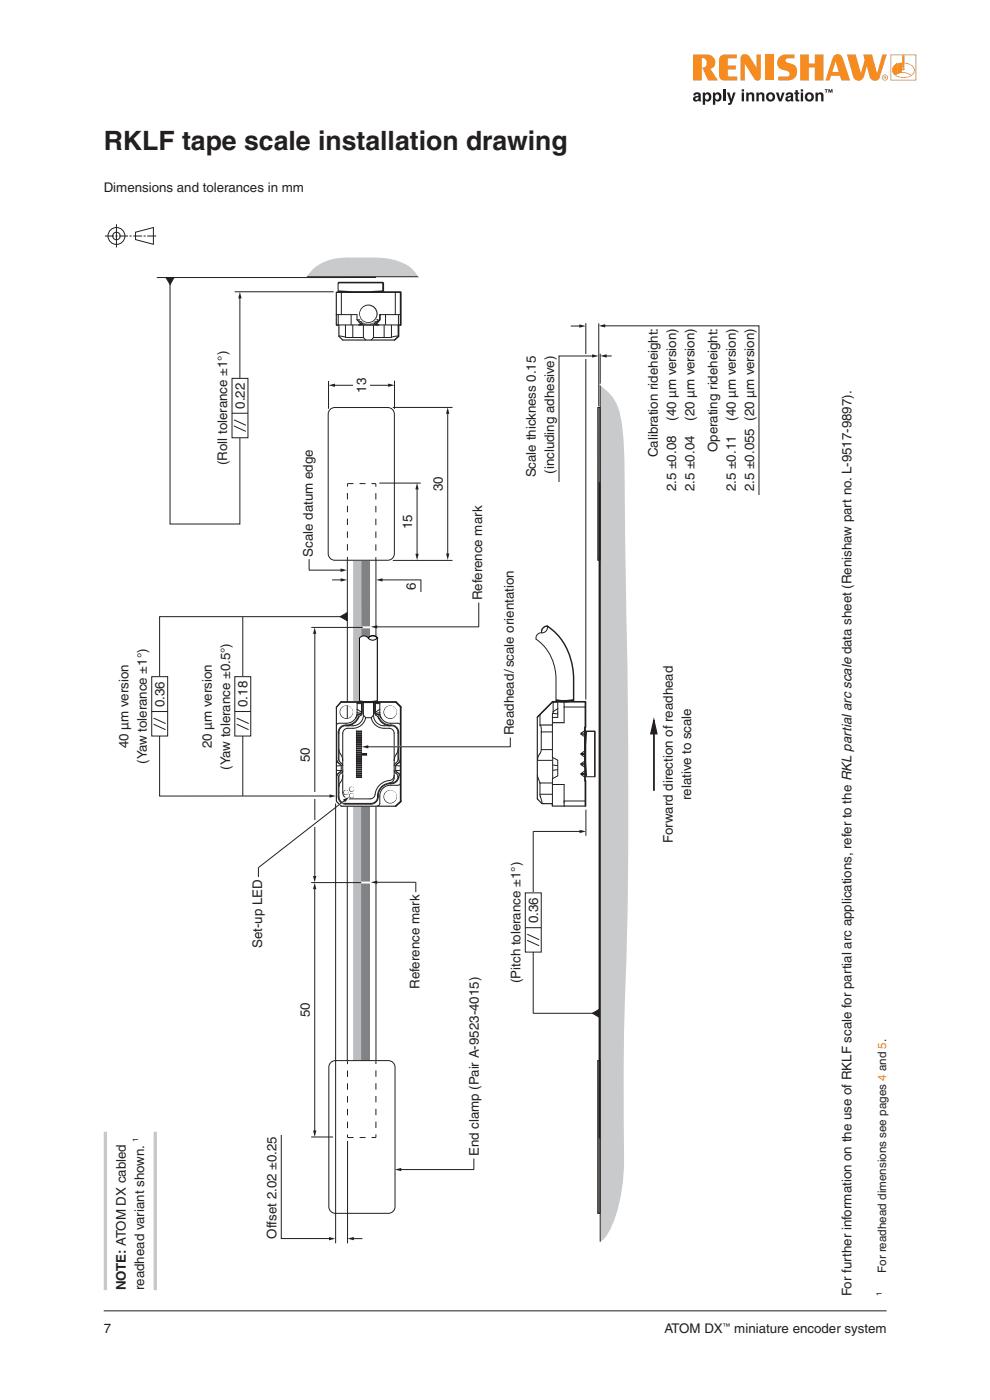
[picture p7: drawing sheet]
<svg xmlns="http://www.w3.org/2000/svg" width="210mm" height="297mm" viewBox="0 0 210 297" stroke-linecap="round" stroke-linejoin="round" font-family="sans-serif">
<g fill="none" stroke="#231f20" stroke-width=".21">
<path d="M24.7 47.6v4.9M32.5 51.8l-3.7-1v-1.5l3.7-1v3.5M22 278.1h166.1"/>
<circle cx="24.7" cy="50.1" r="1.79"/>
<circle cx="24.7" cy="50.1" r=".8"/>
</g>
<path d="M22.3 50.1h11" fill="none" stroke="#231f20" stroke-width=".21" stroke-dasharray="1.9 .3 .4 .3" stroke-linecap="butt"/>
<g fill="#bcbdc0">
<path d="M74.9 102.7l1.1 .1 .8-.2v32.3l-.6 .5v13.4h-.2h-1.1z"/>
<path d="M74.9 171.1h1.9v53.9h-1.9z"/>
</g>
<g fill="#808285">
<path d="M76.6 102.6l1-.3 .9 .1v32.6l-.5 .2a1.28 1.28 0 0 0-1.3-.2z"/>
<path d="M76.6 171.1h1.9v53.9h-1.9z"/>
</g>
<path d="M51.5 130.8v38.1" fill="none" stroke="#231f20" stroke-width=".21"/>
<path d="M127.4 81.8a10 10 0 0 1 4.4 7.2l.4 3.4 .2 4.7 .4 31.3a1573.4 1573.4 0 0 1-.5 94.1v18.2a49.4 49.4 0 0 1-1.2 15.6l-.9 2.7a7.7 7.7 0 0 1-2.8 4.4z" fill-rule="evenodd" fill="#c9cacc"/>
<path d="M127.3 81.6v181.8" fill="none" stroke="#231f20" stroke-width=".21"/>
<path d="M66.4 57.1a10.5 10.5 0 0 1 7.5-2.5h1.9a27.7 27.7 0 0 1 8.7 .8 6.9 6.9 0 0 1 4.2 3.3h-23.6z" fill-rule="evenodd" fill="#c9cacc"/>
<path d="M36.1 59.2v52h14.8v-48.4M64.9 58.7h24" fill="none" stroke="#231f20" stroke-width=".21"/>
<path d="M65.1 58.5l-.3 .4M88.7 58.4l.3 .4" fill="none" stroke="#fff" stroke-width=".21"/>
<path d="M35.2 58.9h1.7l-.8 1.4z" fill-rule="evenodd" fill="#231f20"/>
<path d="M35.2 58.9h1.7l-.8 1.4zM49.8 61.9h21" fill="none" stroke="#231f20" stroke-width=".21"/>
<g fill="#231f20">
<path d="M50.9 61.9l.3 1.4h-.7z" fill-rule="evenodd"/>
<path d="M72.2 130.8l1.4-.8v1.7z" fill-rule="evenodd"/>
</g>
<path d="M72.2 130.8l1.4-.8v1.7z" fill="none" stroke="#231f20" stroke-width=".21"/>
<path d="M49.8 143.6h3.4v12.5h-3.4z" fill-rule="evenodd" fill="#fff"/>
<path d="M49.8 143.6h3.4v12.5h-3.4z" fill="none" stroke="#231f20" stroke-width=".21"/>
<g fill="#fff" stroke="#231f20" stroke-width=".21">
<path d="M50.2 153.6l2.5 1.2z"/>
<path d="M50.2 152.3l2.6 1.2z"/>
<path d="M49.8 150.9h3.4z"/>
</g>
<path d="M113.1 176.4h10.7M113.1 215h13.8" fill="none" stroke="#231f20" stroke-width=".21"/>
<path d="M125.7 215l1.4-.9v1.7z" fill-rule="evenodd" fill="#231f20"/>
<path d="M125.7 215l1.4-.9v1.7z" fill="none" stroke="#231f20" stroke-width=".21"/>
<path d="M122.9 176l1.4 .4-1.4 .3z" fill-rule="evenodd" fill="#231f20"/>
<path d="M124.3 171.8v5.5z" fill="#fff" stroke="#231f20" stroke-width=".21"/>
<path d="M65.6 118.6l-.1 2.4h7.3" fill="none" stroke="#231f20" stroke-width=".21"/>
<path d="M72.2 120.6l1.4 .3-1.4 .4z" fill-rule="evenodd" fill="#231f20"/>
<path d="M59.7 222v40.8h10.9" fill="none" stroke="#231f20" stroke-width=".21"/>
<path d="M69.8 262.4l1.3 .4-1.3 .3z" fill-rule="evenodd" fill="#231f20"/>
<path d="M73.7 242v21.8" fill="none" stroke="#231f20" stroke-width=".21"/>
<path d="M73.7 262.8l1.4-.4v.7z" fill-rule="evenodd" fill="#231f20"/>
<path d="M74.9 262.8h2z" fill="#231f20" stroke="#231f20" stroke-width=".21"/>
<path d="M33.3 58.9h40.1M69.7 80.8v5.9M83.7 80.8v5.9" fill="none" stroke="#231f20" stroke-width=".21"/>
<path d="M82.3 81.4l1.4 .3-1.4 .4z" fill-rule="evenodd" fill="#231f20"/>
<path d="M70.5 81.7h12.5" fill="none" stroke="#231f20" stroke-width=".21"/>
<path d="M69.7 81.7l1.4-.3v.7z" fill-rule="evenodd" fill="#231f20"/>
<path d="M124.3 68.6v79.8M78.9 171h.1" fill="none" stroke="#231f20" stroke-width=".21"/>
<path d="M76.7 133.1h1.9M76.6 187.2h2.3" fill="none" stroke="#fff" stroke-width=".42"/>
<path d="M125.6 75.2l1.4 .3-1.4 .4z" fill-rule="evenodd" fill="#231f20"/>
<path d="M127 68.6v17.6M128.3 75.5h1.5" fill="none" stroke="#231f20" stroke-width=".21"/>
<path d="M127.3 75.5l1.4-.3v.7z" fill-rule="evenodd" fill="#231f20"/>
<path d="M127.6 69.1h33.4v90.5" fill="none" stroke="#231f20" stroke-width=".21"/>
<g fill="#231f20">
<path d="M127 69.1l1.4-.3v.7z" fill-rule="evenodd"/>
<path d="M122.9 68.8l1.3 .4-1.3 .3z" fill-rule="evenodd"/>
</g>
<g fill="#231f20" stroke="#231f20" stroke-width=".21">
<path d="M121.1 69.2h2z"/>
<path d="M127.3 75v6.4z"/>
</g>
<path d="M124.1 75h.4v1h-.4z" fill-rule="evenodd" fill="#fff"/>
<path d="M125.9 75.5h-7.3v39.2M66.8 188.5v51.6" fill="none" stroke="#231f20" stroke-width=".21"/>
<g fill="#231f20">
<path d="M66.4 239.8h.7l-.3 1.4z" fill-rule="evenodd"/>
<path d="M66.8 187.3l.3 1.3h-.7z" fill-rule="evenodd"/>
</g>
<path d="M66 133.1h11M66 241.2h4.6" fill="none" stroke="#231f20" stroke-width=".21"/>
<g fill="#231f20">
<path d="M66.4 185.8h.7l-.4 1.4z" fill-rule="evenodd"/>
<path d="M66.7 133.1l.4 1.4h-.7z" fill-rule="evenodd"/>
</g>
<path d="M66.8 134v52.1z" fill="#231f20" stroke="#231f20" stroke-width=".21"/>
<path d="M66.6 168.2h.4v1.3h-.4z" fill="#fff"/>
<path d="M73.6 130.8h-39.7v38.1h36.3" fill="none" stroke="#231f20" stroke-width=".21"/>
<path d="M70.9 186.5h.5v1.4h-.5z" fill="#fff"/>
<path d="M66 187.2h10.6" fill="none" stroke="#231f20" stroke-width=".21"/>
<path d="M32.2 143.6h3.4v12.5h-3.4z" fill-rule="evenodd" fill="#fff"/>
<path d="M32.2 143.6h3.4v12.5h-3.4z" fill="none" stroke="#231f20" stroke-width=".21"/>
<g fill="#fff" stroke="#231f20" stroke-width=".21">
<path d="M32.6 153.6l2.5 1.2z"/>
<path d="M32.6 152.3l2.5 1.2z"/>
<path d="M32.1 150.9h3.5z"/>
</g>
<path d="M66.5 174h.5v1.4h-.5z" fill="#fff"/>
<path d="M73.7 118.8v30.1M73.7 102.6v.6M73.7 118.2v.6M79.7 102.6v.7M79.7 118.2v.6M79.7 118.8v16.2M73.7 171.1v53.9M79.8 171.1v53.9M70 225.6l.7-.5 .5-.1h11.2a1.4 1.4 0 0 1 1.4 1.4v29.6a1.4 1.4 0 0 1-1.4 1.4h-11.2a1.4 1.4 0 0 1-1.4-1.4v-29.6z" fill="none" stroke="#231f20" stroke-width=".21"/>
<path d="M73.7 116.8v-12.9M79.7 116.8v-12.9" fill="none" stroke="#231f20" stroke-width=".21" stroke-dasharray="1.4 1.4" stroke-linecap="butt"/>
<path d="M74.8 102.1h4.1v16.7h-4.1z" fill="#fff"/>
<path d="M69.9 87l.7-.5h.4h11.3a1.4 1.4 0 0 1 1.4 1.4v29.5a1.4 1.4 0 0 1-1.4 1.5h-11.3a1.4 1.4 0 0 1-1.4-1.5v-29.5zM83.3 86.4h12.7M95 87.3v30.4M83.3 118.9h12.7M73.7 225.1v.6M79.7 225.1v.6M73.7 240.7v.6M79.7 240.7v.6" fill="none" stroke="#231f20" stroke-width=".21"/>
<path d="M73.7 102.6h6M73.7 241.3h6" fill="none" stroke="#231f20" stroke-width=".21" stroke-dasharray="1.3" stroke-linecap="butt"/>
<path d="M73.7 227.1v12.9M79.7 227.1v12.9" fill="none" stroke="#231f20" stroke-width=".21" stroke-dasharray="1.4 1.4" stroke-linecap="butt"/>
<g fill="#231f20">
<path d="M94.6 117.4h.7l-.3 1.4z" fill-rule="evenodd"/>
<path d="M95 86.4l.3 1.4h-.7z" fill-rule="evenodd"/>
</g>
<path d="M73.6 58.9h6.1M126.8 86.5h.5v32.4h-.5zM127 86.5v32.3M80.5 102.5h8.7M88.5 103.3v14.5M127.1 102.4h.1v139h-.1zM127.2 102.4v139M126.8 225h.5v32.4h-.5zM127 225.1v32.3" fill="none" stroke="#231f20" stroke-width=".21"/>
<path d="M127.3 81.6l.5 .3z" fill="#fff" stroke="#fff" stroke-width=".21"/>
<g fill="#231f20">
<path d="M88.1 117.5h.7l-.3 1.3z" fill-rule="evenodd"/>
<path d="M88.5 102.5l.3 1.3h-.7z" fill-rule="evenodd"/>
<path d="M72.3 122.7l1.3 .3-1.3 .4z" fill-rule="evenodd"/>
</g>
<path d="M70.5 123h1.9z" fill="#231f20" stroke="#231f20" stroke-width=".21"/>
<path d="M78.7 187.2l1.3-.4v.7z" fill-rule="evenodd" fill="#231f20"/>
<path d="M79.8 187.2h8.4z" fill="#231f20" stroke="#231f20" stroke-width=".21"/>
<g fill="none" stroke="#231f20" stroke-width=".21">
<path d="M71.9 59.9l-.1 .2 .1-.1M81.1 60l.2 .1M71.3 62h1.1M71.3 66.7h4.4v1.1M71.4 62h9.9M71.4 68.9h13.6M71.7 60.1v1.9M71.7 66.8v2.1M71.9 71.3l1.4 .2M73.3 71.5l1.5 .1M73.3 69v2.5M74.5 66.8v2.1"/>
<path d="M74.8 71.6h2.3M74.8 69v2.6M75.7 67.8l.9 1M75.7 67.8l.9 1.1M76.1 67.8l.7 .9-.1 .1M76.1 67.8h.6M76.4 68.1h.7M76.6 68.8l-.5 .1M76.7 68.8h.1M76.7 68.5h2.8M77.1 69v2.6M77.1 71.6l.5 .5"/>
<path d="M78.7 68.9h1.5M79.2 68.1h.6M79.2 71.6l-.5 .5M79.2 71.6h2.3M79.2 69v2.6M79.6 67.8h.6l-.8 .9 .2 .1M79.6 68.8l.8 .1M80.5 67.8l-.8 1.1M80.5 67.8l-.8 1M80.7 66.8l-.1 .1M81.2 60.1v1.9M81.5 69v2.6"/>
<path d="M81.8 66.8v2.1M83 69v2.5M83 71.5l-1.5 .1M83.9 66.7h1M83.9 62h-11.5v4.7M83.9 62h1M83.9 62v4.7h-3.4v1.1M84.4 71.3l-1.4 .2M84.5 69h.5M84.5 66.8v2.1M88.2 187.1v2.2"/>
</g>
<path d="M81.5 60v1.9" fill="none" stroke="#fff" stroke-width=".21"/>
<path d="M71.3 62v6.9M71.9 69v2.3l.8 .8h11M84.5 71.3l-.8 .8M84.6 71.4l-.9 .7" fill="none" stroke="#231f20" stroke-width=".24"/>
<path d="M71.9 59.9h9.2l.2 .1v2h3.7v6.9" fill="none" stroke="#231f20" stroke-width=".34"/>
<path d="M80.6 66.8v1l-.9 1M85 62.1v6.8" fill="none" stroke="#231f20" stroke-width=".28"/>
<path d="M81.3 61.8l-4.8 .2-4.8-.2" fill="none" stroke="#231f20" stroke-width=".35"/>
<path d="M84.5 69v2.4" fill="none" stroke="#231f20" stroke-width=".37"/>
<g fill="#fff">
<path d="M76.2 67.8h.6l.2 .3h-.6z"/>
<path d="M79.5 67.9l.6-.1-.2 .3h-.6z"/>
<circle cx="78.1" cy="66.6" r="2.1"/>
</g>
<g fill="#231f20">
<path d="M76.2 66.6a1.95 1.95 0 0 0 3.9 0 1.95 1.95 0 0 0-3.9 0zM76.4 66.6a1.75 1.75 0 0 1 3.5 0 1.75 1.75 0 0 1-3.5 0z"/>
<circle cx="78.1" cy="66.6" r="1.85"/>
</g>
<circle cx="78.1" cy="66.6" r="1.76" fill="#fff"/>
<path d="M71.3 69h.5M72.4 148.9l-1 1.1M85 169.9l-1.1 1.1" fill="none" stroke="#231f20" stroke-width=".24"/>
<path d="M84 148.9l1.1 1.1" fill="none" stroke="#231f20" stroke-width=".21"/>
<path d="M72.4 148.9h11.5" fill="none" stroke="#231f20" stroke-width=".33"/>
<path d="M81.3 169a1.45 1.45 0 0 0 2.9 0 1.45 1.45 0 0 0-2.9 0zM81.5 169a1.27 1.27 0 0 1 2.5 0 1.27 1.27 0 0 1-2.5 0z" fill="#231f20"/>
<circle cx="82.8" cy="169" r="1.3" fill="#fff"/>
<path d="M72 151.1a1.45 1.45 0 0 0 2.9 0 1.45 1.45 0 0 0-2.9 0zM72.2 151.1a1.27 1.27 0 0 1 2.5 0 1.27 1.27 0 0 1-2.5 0z" fill="#231f20"/>
<circle cx="73.5" cy="151" r="1.3" fill="#fff"/>
<path d="M81.3 151.1a1.45 1.45 0 0 0 2.9 0 1.45 1.45 0 0 0-2.9 0zM81.5 151.1a1.27 1.27 0 0 1 2.5 0 1.27 1.27 0 0 1-2.5 0z" fill="#231f20"/>
<circle cx="82.8" cy="151" r="1.3" fill="#fff"/>
<path d="M73.7 149.7v2.7" fill="none" stroke="#231f20" stroke-width=".21"/>
<path d="M78.1 135.4l.1 .1a1.19 1.19 0 0 0 1.8-.2l-.1-.1a1.18 1.18 0 0 0-1.8 .2l-.1-.2a1.19 1.19 0 0 0-1.8 .2l.1 13.5M78.2 135.3a1.16 1.16 0 0 1 1.9 .1" fill="none" stroke="#040503" stroke-width=".21"/>
<path d="M80 135.4v13.6" fill="none" stroke="#040503" stroke-width=".23"/>
<path d="M80 135.2l.1 .2h-.2z" fill="#231f20"/>
<g fill="#fff" stroke="#231f20" stroke-width=".22">
<path d="M76.2 148.6l3.8 .1-2 .2z"/>
<path d="M76.2 148.9h3.8z"/>
</g>
<path d="M83.9 148.9l1.1 1.1" fill="none" stroke="#231f20" stroke-width=".34"/>
<g fill="none" stroke="#231f20" stroke-width=".21">
<path d="M71.9 159.1l.7 1.5 .1 .7M72.3 148.9l-1 1.1M72.4 148.9h4.5M75.5 152.3a2.25 2.25 0 0 1-2 1.1h-1.6l-.3 .1-.2 .5M75.7 151.6l-.2 .7M75.8 151.2l.8 .1M75.8 151.2l-.1 .4M75.8 149.3v1.9M75.8 149.3h.9M75.8 150.5l.9 .6M76.1 152.1a3.4 3.4 0 0 1-3.3 1.8 1.55 1.55 0 0 0-1.1 1.5v5.3a2.32 2.32 0 0 0 1 1.5v.2M76.1 152.1a2.78 2.78 0 0 1-2.6 1.9"/>
<path d="M76.5 151.5l-.8 .1M76.5 151.5l-.6 .3-.4 .5M76.6 151.3l-.1 .2M76.7 149.3v1.8M76.7 151.1l-.1 .2M76.7 155.1v.1M76.7 155.5v.1M76.7 155.9v.1M76.7 156.3v.1M76.7 156.7v.1M76.7 157.1v.1M76.7 157.5v.1"/>
<path d="M76.7 157.9v.2M76.7 158.3v.2M76.7 158.7v.2M76.7 159.1v.2M76.7 159.5v.2M76.8 159.9h1v.3h-1M76.8 149l-.1 .3M76.8 149v2.4l-.7 .7M77.1 151.7l.5 .6M77.1 151.7a2.25 2.25 0 0 1-2.3 2.3h-1.5a1.39 1.39 0 0 0-1.4 1.4v5.9M77.1 149v2.7M77.2 149h.1"/>
<path d="M77.3 149h.1M77.5 149h.1M77.6 149h.1M77.6 152.3a3.1 3.1 0 0 1-3.8 2.2 1.07 1.07 0 0 0-1.1 1.1v12.5a1.34 1.34 0 0 0 1.3 1.4h4.5a1.07 1.07 0 0 0 1.1-1 3.5 3.5 0 0 1 3.4-3l.5-.6 .1-.4M77.6 152.3h1.1M77.7 149h.1M77.8 149h.1M77.9 149h.1M78.1 149h.1M78.2 149h.1M78.4 149h.1M78.5 149h.1"/>
<path d="M78.6 149h.1M78.7 152.3a3.1 3.1 0 0 0 3.8 2.2 1.07 1.07 0 0 1 1.1 1.1v5.7M78.7 149h.1M78.9 149h.1M79 149h.1M79.1 149h.1M79.2 149h.1M79.2 151.7a2.25 2.25 0 0 0 2.3 2.3h1.5a1.39 1.39 0 0 1 1.4 1.4v5.9M79.2 151.7l-.5 .6M79.2 149v2.7M79.3 149h-2.3M79.5 148.9h4.4"/>
<path d="M79.6 149.3l-.1-.2v2.3l.7 .7M79.6 151.1l.1 .2M79.6 149.3v1.8M79.6 149.3h1M79.7 151.3l.1 .2M79.8 151.5l.7 .3 .4 .5M79.8 151.5l.8 .1M80.2 152.1a2.78 2.78 0 0 0 2.6 1.9M80.2 152.1a3.4 3.4 0 0 0 3.3 1.8 1.55 1.55 0 0 1 1.1 1.5v5.3a2.34 2.34 0 0 1-1 1.5v.2M80.6 151.2v.4M80.6 149.3l-.2-.3h-4.4l-.2 .3M80.6 151.2l-.9 .1"/>
<path d="M80.6 150.5l-1 .6M80.6 149.3v1.9M80.6 151.6l.3 .7M80.9 152.3a2.25 2.25 0 0 0 1.9 1.1h1.6l.5 .3v7M84.4 159.1l-.7 1.5-.1 .7M71.4 163.4l1 .1M71.4 160.7v.1a1.76 1.76 0 0 0 .8 1.4M71.4 161.6l.8 .6M71.9 164.6v4.4a1.39 1.39 0 0 0 1.4 1.4h5.4a1.79 1.79 0 0 0 1.4-2.1 2.78 2.78 0 0 1 2.5-2.2M72.2 163.7l-.8 .6M72.2 162.2l.2 .2M72.2 163.7l-.1 .1a1.76 1.76 0 0 0-.7 1.4"/>
<path d="M72.4 163.5l-.2 .2M72.4 162.4v1.1M72.4 162.4l-1 .1M72.7 164.6l-.1 .7-.7 1.5M72.7 163.5l-.3 .5a1.46 1.46 0 0 0-.7 1.2v3.8a1.55 1.55 0 0 0 1.6 1.6h5.4a1.57 1.57 0 0 0 1.5-1.8 2.76 2.76 0 0 1 3.3-2.6 1.21 1.21 0 0 0 1-1.1 1.21 1.21 0 0 0-.8-1.2l-.1-.4M76.7 160.4v.1M76.7 160.8v.1M76.7 161.2v.1M76.7 161.6v.1M76.7 162v.1M76.7 162.4v.1M76.7 162.8v.1"/>
<path d="M76.7 163.2v.1M76.7 163.6v.1M76.7 164v.1M76.7 164.4v.1M76.7 164.8v.1M78.9 171.1h.1M83.6 161.3v3.7a1.1 1.1 0 0 1-1 1.1M83.9 162.4l1 .1M83.9 162.4v1.1M83.9 163.5l.2 .2M84.1 162.2l-.2 .2M84.1 163.7l.8 .6"/>
<path d="M84.1 163.7l.6 .6 .2 .9M84.4 164.6a1.49 1.49 0 0 1-1.8 1.5M84.9 160.7l-.2 .8-.6 .7M84.9 160.7v5.4l-.2 .4a5.1 5.1 0 0 0-3.5 .7 3.5 3.5 0 0 0-.6 3.2l-.1 .3-.5 .3M84.9 161.6l-.8 .6M84.9 163.4l-1 .1M85 170l-1.1 1.1"/>
</g>
<path d="M85 150v20" fill="none" stroke="#231f20" stroke-width=".37"/>
<path d="M71.4 150.1v19.9l1 1h11.5" fill="none" stroke="#231f20" stroke-width=".24"/>
<g fill="#231f20" stroke="#231f20" stroke-width=".21">
<path d="M75.6 164.8v.1z"/>
<path d="M75.6 164.4v.1z"/>
<path d="M75.6 164v.1z"/>
<path d="M75.6 163.6v.1z"/>
<path d="M75.6 163.2v.1z"/>
<path d="M75.6 162.8v.1z"/>
<path d="M75.6 162.4v.1z"/>
<path d="M75.6 162v.1z"/>
<path d="M75.6 161.6v.1z"/>
<path d="M75.6 161.2v.1z"/>
<path d="M75.6 160.8v.1z"/>
<path d="M75.6 160.4v.1z"/>
<path d="M75.6 159.9v.2z"/>
<path d="M75.6 159.5v.2z"/>
<path d="M75.6 159.1v.2z"/>
<path d="M75.6 158.7v.2z"/>
<path d="M75.6 158.3v.2z"/>
<path d="M75.6 157.9v.2z"/>
<path d="M75.6 157.5v.1z"/>
<path d="M75.6 157.1v.1z"/>
<path d="M75.6 156.7v.1z"/>
<path d="M75.6 156.3v.1z"/>
<path d="M75.6 155.9v.1z"/>
<path d="M75.6 155.5v.1z"/>
<path d="M75.6 155.1v.1z"/>
<path d="M75.6 164.8h1.1z"/>
<path d="M75.6 164.9h1.1z"/>
<path d="M75.6 164.4h1.1z"/>
<path d="M75.6 164.5h1.1z"/>
<path d="M75.6 164h1.1z"/>
<path d="M75.6 164.1h1.1z"/>
<path d="M75.6 163.6h1.1z"/>
<path d="M75.6 163.7h1.1z"/>
<path d="M75.6 163.2h1.1z"/>
<path d="M75.6 163.3h1.1z"/>
<path d="M75.6 162.8h1.1z"/>
<path d="M75.6 162.9h1.1z"/>
<path d="M75.6 162.4h1.1z"/>
<path d="M75.6 162.5h1.1z"/>
<path d="M75.6 162h1.1z"/>
<path d="M75.6 162.1h1.1z"/>
<path d="M75.6 161.6h1.1z"/>
<path d="M75.6 161.7h1.1z"/>
<path d="M75.6 161.2h1.1z"/>
<path d="M75.6 161.3h1.1z"/>
<path d="M75.6 160.8h1.1z"/>
<path d="M75.6 160.9h1.1z"/>
<path d="M75.6 160.4h1.1z"/>
<path d="M75.6 160.5h1.1z"/>
<path d="M75.6 160.1h1.1z"/>
<path d="M75.6 159.9h1.1z"/>
<path d="M75.6 159.5h1.1z"/>
<path d="M75.6 159.7h1.1z"/>
<path d="M75.6 159.1h1.1z"/>
<path d="M75.6 159.3h1.1z"/>
<path d="M75.6 158.7h1.1z"/>
<path d="M75.6 158.9h1.1z"/>
<path d="M75.6 158.3h1.1z"/>
<path d="M75.6 158.5h1.1z"/>
<path d="M75.6 157.9h1.1z"/>
<path d="M75.6 158.1h1.1z"/>
<path d="M75.6 157.5h1.1z"/>
<path d="M75.6 157.6h1.1z"/>
<path d="M75.6 157.1h1.1z"/>
<path d="M75.6 157.2h1.1z"/>
<path d="M75.6 156.7h1.1z"/>
<path d="M75.6 156.8h1.1z"/>
<path d="M75.6 156.3h1.1z"/>
<path d="M75.6 156.4h1.1z"/>
<path d="M75.6 155.9h1.1z"/>
<path d="M75.6 156h1.1z"/>
<path d="M75.6 155.5h1.1z"/>
<path d="M75.6 155.6h1.1z"/>
<path d="M75.6 155.1h1.1z"/>
<path d="M75.6 155.2h1.1z"/>
<path d="M75.7 161.2h1z"/>
<path d="M75.7 161.6h1z"/>
<path d="M75.7 162h1z"/>
<path d="M75.6 158h1.1z"/>
<path d="M75.6 160h1.1z"/>
<path d="M75.7 159.6h1z"/>
<path d="M75.6 159.2h1.1z"/>
<path d="M75.6 158.8h1.1z"/>
<path d="M75.6 158.4h1.1z"/>
</g>
<path d="M76.7 160h1.1z" fill="#231f20" stroke="#231f20" stroke-width=".42"/>
<path d="M72.8 169.3l.9-.3 .5 .3-.6 .8z" fill="#fff"/>
<path d="M72.8 169.6l1.3-.5-.9 1.1z" fill-rule="evenodd" fill="#231f20"/>
<path d="M72.9 170.1l-1.5 1.1" fill="none" stroke="#fff" stroke-width=".21"/>
<path d="M73.4 169.5l-18.6 14.6" fill="none" stroke="#231f20" stroke-width=".21"/>
<path d="M85.1 170.1l-1.2 .9" fill="none" stroke="#231f20" stroke-width=".24"/>
<circle cx="73.4" cy="168.1" r=".55" fill="#231f20"/>
<g fill="#fff">
<circle cx="73.4" cy="168.1" r=".48"/>
<circle cx="73.8" cy="167.8" r=".09"/>
</g>
<circle cx="74.6" cy="168.8" r=".55" fill="#231f20"/>
<g fill="#fff">
<circle cx="74.6" cy="168.8" r=".48"/>
<circle cx="75" cy="168.5" r=".09"/>
</g>
<circle cx="74.6" cy="167.4" r=".55" fill="#231f20"/>
<g fill="#fff">
<circle cx="74.6" cy="167.4" r=".48"/>
<circle cx="75" cy="167.1" r=".09"/>
</g>
<path d="M69.9 168.5l1.4 .4-1.4 .3z" fill-rule="evenodd" fill="#231f20"/>
<path d="M124.4 155.1l-.2 4.8 .2 4.9" fill="none" stroke="#231f20" stroke-width=".35"/>
<path d="M118 148.7l1.7 .2 1.9-.2" fill="none" stroke="#231f20" stroke-width=".28"/>
<g fill="none" stroke="#231f20" stroke-width=".21">
<path d="M113.7 135.6a10.4 10.4 0 0 1 4.2 8.2v5M114.5 159.9l-.3 .6-.2 .8h3.2M114.5 151.6v2.3M114.5 153.9h.1M114.5 153.9l.3 .4v1M114.8 159l-.3 .9M114.8 159h2.4M114.8 155.3h2.4M114.8 155.3v3.7M117.2 152.2v8.5M117.2 148.8l-3.2 3.3M117.2 148.9h1.1"/>
<path d="M117.3 151.3l1 .2M117.3 151.3l-.1 .9M117.3 151v.3M117.4 148.9l-.1 2.1M118.3 150.3v1.2M118.3 151.5v.7h-1.1M118.3 150.3l-1 .7M118.3 149v1.3M119.7 148.9v4.5M119.7 150h4.4M123.3 155.8h.7M123.3 155.6v.2"/>
<path d="M123.3 159.8h.7M123.3 155.8l.7 .5M124 159.3l-.7 .6v.2M124 155l-.7 .5h.7M124.1 154.3h-.1v8.5l-.7-.6M126.1 155.1l.1 .1v9.5l-.1 .1zM114 164.5l.5 1.6M114.5 166.1h.1M114.5 166.1v2.5l.5 1.9M114.5 166.1h2.7M115 170.5h.1M117.2 160.7l1.1 .6v3.3"/>
<path d="M117.2 166.4h2.5v4.6M117.2 162.3l1.1 .1M117.2 160.7v4.4M118.3 164.6l-1.1 .6v5.7M118.3 163.3l-1 .1M119.7 169.9h4.4M123.3 162v.2M123.3 160.1h.7M123.3 162.2h.7M123.3 160.1l.7 .5M123.3 164.3h.7M123.3 164.1h.7"/>
<path d="M123.3 164.3l.7 .6M124 161.5l-.7 .5h.7M124 164.8h2.1M124 165.6h.1M124 163.6l-.7 .5v.2"/>
</g>
<path d="M116.2 132.9a13.7 13.7 0 0 1 5.5 10.9v5.1" fill="none" stroke="#231f20" stroke-width=".31"/>
<path d="M117.2 148.9l-3.2 3.2M124 155.1h2.1" fill="none" stroke="#231f20" stroke-width=".3"/>
<path d="M114 152.2v17.3l1 1h2.2M114.5 153.8h2.6M117.2 153.3h2.5M117.2 170.5v.5h7" fill="none" stroke="#231f20" stroke-width=".24"/>
<path d="M117.2 148.9h7" fill="none" stroke="#231f20" stroke-width=".34"/>
<path d="M124.1 154.3v11.3M124.2 148.9v5.4M124.2 165.6v5.3" fill="none" stroke="#231f20" stroke-width=".37"/>
<path d="M117.9 148.5h3.7l-1.9 .2z" fill="#fff" stroke="#231f20" stroke-width=".42"/>
<path d="M114.9 134.3l.3-.1a1.14 1.14 0 0 0 .9-1.3h-.2a1.14 1.14 0 0 0-1 1.3l-.3 .1a1.14 1.14 0 0 0-.9 1.3M116 132.8l.2 .2M116.3 132.9a1.1 1.1 0 0 0-1.4 1.2M71.2 170.4v93.4M114.6 168.5h2.6" fill="none" stroke="#231f20" stroke-width=".21"/>
<path d="M82.4 158.3h6" fill="none" stroke="#fff" stroke-width=".21"/>
<path d="M76.8 158.4l1.3-.3v.7z" fill-rule="evenodd" fill="#231f20"/>
<path d="M78 158.4h30.3z" fill="#231f20" stroke="#231f20" stroke-width=".21"/>
<path d="M108.2 156.5v2" fill="none" stroke="#231f20" stroke-width=".21"/>
<path d="M79.8 123l1.3-.3v.7z" fill-rule="evenodd" fill="#231f20"/>
<path d="M81 123h8.3z" fill="#231f20" stroke="#231f20" stroke-width=".21"/>
<path d="M89.3 123v5.2" fill="none" stroke="#231f20" stroke-width=".21"/>
<path d="M78.7 133l1.3-.4v.7z" fill-rule="evenodd" fill="#231f20"/>
<path d="M79.9 133h21.7z" fill="#231f20" stroke="#231f20" stroke-width=".21"/>
<path d="M101.6 127.8v5.2" fill="none" stroke="#231f20" stroke-width=".21"/>
<path d="M49.2 80.3h3.4v12.6h-3.4z" fill-rule="evenodd" fill="#fff"/>
<path d="M49.2 80.3h3.4v12.6h-3.4z" fill="none" stroke="#231f20" stroke-width=".21"/>
<g fill="#fff" stroke="#231f20" stroke-width=".21">
<path d="M49.6 90.4l2.5 1.1z"/>
<path d="M49.6 89.1l2.6 1.1z"/>
<path d="M49.2 87.7h3.4z"/>
</g>
<path d="M83.8 248.1l1.3-.3v.7z" fill-rule="evenodd" fill="#231f20"/>
<path d="M84.9 248.1h15.6z" fill="#231f20" stroke="#231f20" stroke-width=".21"/>
<path d="M113.1 176.3v38.7M54.8 184v2M100.5 245.8v2.3" fill="none" stroke="#231f20" stroke-width=".21"/>
<path d="M111.4 189.4h3.4v12.6h-3.4z" fill-rule="evenodd" fill="#fff"/>
<path d="M111.4 189.4h3.4v12.6h-3.4z" fill="none" stroke="#231f20" stroke-width=".21"/>
<g fill="#fff" stroke="#231f20" stroke-width=".21">
<path d="M111.8 199.5l2.6 1.1z"/>
<path d="M111.8 198.2l2.6 1.1z"/>
<path d="M111.4 196.8h3.4z"/>
</g>
<path d="M138.7 154.2v13.6" fill="none" stroke="#231f20" stroke-width=".38"/>
<path d="M138.7 152.7l.7 3h-1.4z" fill="#231f20"/>
<path d="M138.7 152.7l.7 3h-1.4z" fill="none" stroke="#231f20" stroke-width=".25"/>
<g fill="#fff">
<path d="M74.9 79.8h3.6v3.8h-3.6z"/>
<path d="M58.8 219.8h2.4v21h-2.4z"/>
<path d="M88 125.6h2.8v4.3h-2.8z"/>
<path d="M117.2 102.2h2.5v21h-2.5z"/>
<path d="M159.7 105h2.5v56.8h-2.5z"/>
</g>
<path d="M22.4 240.1v33.6M32.9 240.1v33.6" fill="none" stroke="#c7c8ca" stroke-width=".71" stroke-linecap="butt"/>
<g fill="#231f20">
<path d="M153.4 19h.5v2.5h-.5z"/>
<path d="M154.2 19.6h.5l.4 1.4 .4-1.4h.5l-.8 2.3-.3 .3-.4 .1v-.4l.2-.1 .2-.2z"/>
<path d="M158.3 19.6h.5v.3a.66 .66 0 0 1 .7-.3 .66 .66 0 0 1 .5 .6v1.3h-.5v-1.3l-.3-.2-.4 .2v1.3h-.5z"/>
<path d="M160.4 19.6h.5v.3a.66 .66 0 0 1 .7-.3 .66 .66 0 0 1 .5 .6v1.3h-.4l-.1-1.3-.3-.2-.3 .2-.1 1.3h-.5z"/>
<path d="M164.6 19.6h.5l.4 1.4 .4-1.4h.5l-.6 1.9h-.6z"/>
<path d="M168.7 19.1h.5v.5h.3v.4h-.3v1l.3 .1v.4l-.7-.2-.1-1.3h-.2v-.4h.2z"/>
<path d="M173 19.6h.5v.3a.66 .66 0 0 1 .7-.3 .66 .66 0 0 1 .5 .6v1.3h-.5v-1.3l-.3-.2-.4 .2v1.3h-.5z"/>
<path d="M147.5 20.8l.1 .4a.44 .44 0 0 0 .5-.1 .44 .44 0 0 0 .1-.5zM147.4 19.7l.5-.1a.64 .64 0 0 1 .7 .5l.2 1.4h-.6v-.2a.6 .6 0 0 1-1 .1 .6 .6 0 0 1 .3-1l.7-.2-.4-.2-.3 .2h-.4z"/>
<path d="M149.7 20.1a.65 .65 0 0 0 .3 1 .54 .54 0 0 0 .4-.6 .54 .54 0 0 0-.7-.4zM149.1 19.6h.4v.3a.76 .76 0 0 1 1-.2 .76 .76 0 0 1 .4 .8 .77 .77 0 0 1-.4 1 .77 .77 0 0 1-.9-.2v.9h-.5z"/>
<path d="M151.9 20.1a.65 .65 0 0 0 .2 1 .54 .54 0 0 0 .4-.6 .54 .54 0 0 0-.6-.4zM151.2 19.6h.5v.3a.76 .76 0 0 1 .9-.2 .76 .76 0 0 1 .4 .8 .77 .77 0 0 1-.3 1 .77 .77 0 0 1-1-.2v.9h-.5z"/>
<path d="M157.3 19.6h.5v1.9h-.5zM157.3 18.9h.5v.5h-.5z"/>
<path d="M162.9 20.5a.55 .55 0 0 0 1.1 0 .55 .55 0 0 0-1.1 0zM162.5 20.6a1 1 0 0 1 2 0 1 1 0 0 1-2 0z"/>
<path d="M167.1 20.8l.1 .4a.44 .44 0 0 0 .4-.1 .44 .44 0 0 0 .2-.5zM166.9 19.7l.6-.1a.64 .64 0 0 1 .7 .5l.1 1.4h-.5v-.2a.6 .6 0 0 1-1.1 .1 .6 .6 0 0 1 .4-1l.7-.2-.4-.2-.3 .2h-.5z"/>
<path d="M169.9 19.6h.5v1.9h-.5zM169.9 18.9h.5v.5h-.5z"/>
<path d="M171.2 20.5a.52 .52 0 0 0 1 0 .52 .52 0 0 0-1 0zM170.7 20.6a1 1 0 0 1 2 0 1 1 0 0 1-2 0z"/>
</g>
<g fill="#f68c1f">
<path d="M147 11.6h2.9a1.6 1.6 0 0 1 1.8 1.1 1.6 1.6 0 0 1-1 1.9l1.6 2.5h-2.1l-1.3-2.7a1.02 1.02 0 0 0 1-1.1 1.02 1.02 0 0 0-1.1-1v4.8h-1.8z"/>
<path d="M152.8 12l.3-.2 .7-.2h2.5v.8h-1.6l-.3 .2v1.3h1.7v.8h-1.7v1.2l.2 .3h1.8v.9h-2.9a1 1 0 0 1-1-1.1v-3.3z"/>
<path d="M157.3 11.7a1.18 1.18 0 0 1 1.8 .5l1.4 2.1v-2.8h.9v4.7a.75 .75 0 0 1-.5 .9 .75 .75 0 0 1-1-.4l-1.9-3.2v3.6h-.9v-4.6z"/>
<path d="M162.4 11.6h1.8v5.5h-1.8z"/>
<path d="M165.4 12a3.9 3.9 0 0 1 3.1-.4v.8h-1.2a.49 .49 0 0 0-.7 .4 1.2 1.2 0 0 0 1.3 .7 1.83 1.83 0 0 1 1.1 2.1 1.83 1.83 0 0 1-1.9 1.5h-2v-.9h1.9l.4-.2 .1-.4a1.32 1.32 0 0 0-1.3-.7 1.62 1.62 0 0 1-1.3-1.2 1.62 1.62 0 0 1 .5-1.7z"/>
<path d="M169.8 11.6h1.8v1.9h1.2v-1.9h1.9v5.5h-1.9v-2.8h-1.2v2.8h-1.8z"/>
<path d="M179.6 11.6h1.9l1.1 3.9 .8-2.8-.3-1.1h1.9l1 4 1.2-4h.9l-1.5 4.9a1.16 1.16 0 0 1-1.2 .6 1.16 1.16 0 0 1-1-.9l-.5-2.1-.6 1.9a1.22 1.22 0 0 1-1.1 1.1 1.22 1.22 0 0 1-1.3-1z"/>
<path d="M189.9 15.9a2.86 2.86 0 0 1 3.4 0l-.1 .1a2.72 2.72 0 0 0-3.2 0z"/>
<path d="M191.2 13.4v2z"/>
<path d="M191.2 13.4l.1 2z"/>
<path d="M177.2 13l-.7 2.3h1.4zM177 11.7a1.13 1.13 0 0 1 1.8 .9l1.5 4.5h-1.8l-.3-1.1h-1.9l-.4 1.1h-.8l1.6-4.9z"/>
<path d="M187.6 16.2v.2h.2v-.2zM187.5 16.1h.4l.1 .2-.2 .2 .2 .3-.3-.3-.2 .3zM187.2 16.5a.53 .53 0 0 0 1 0 .53 .53 0 0 0-1 0zM187.1 16.5a.65 .65 0 0 1 1.2 0 .65 .65 0 0 1-1.2 0z"/>
<path d="M189 11.7v5.2h5.2v-5.2zM188.9 11.5h5.5v5.6h-5.5z"/>
<path d="M189.6 14.2a1.29 1.29 0 0 0 .8 2 3.2 3.2 0 0 0 3.2-.6 1.23 1.23 0 0 0-.9-2 3.1 3.1 0 0 0-3.1 .6zM189.5 14.1a3.1 3.1 0 0 1 4.4 .3 1.56 1.56 0 0 1-1.6 2.1h-.7a3.1 3.1 0 0 1-2.1-.8 1.26 1.26 0 0 1 0-1.6z"/>
</g>
<path d="M190 13.7v2.1M190.5 13.5v2.1M190.7 13.4v2.1" fill="none" stroke="#f68c1f" stroke-width=".21"/>
<g fill="#f68c1f">
<path d="M191 13.4v2z"/>
<path d="M190.9 13.4l.1 2z"/>
<path d="M189.7 14v1.7a1.28 1.28 0 0 1 0-1.7z"/>
<path d="M191.4 14.4h.4a.3 .3 0 0 1 0 .4 .3 .3 0 0 1-.4 0 .3 .3 0 0 1 0-.4z"/>
<path d="M191.4 11.7h.5l-.1 2.7h-.2h-.2z"/>
</g>
<path d="M189.8 13.8v2.1M190.3 13.6v2.1" fill="none" stroke="#f68c1f" stroke-width=".21"/>
<path d="M175.7 18.9h.3l.2 .5 .1-.5h.3v.8h-.2v-.5l-.2 .5h-.1l-.2-.5v.5h-.2zM175 18.9h.6v.2h-.2v.6h-.2v-.6h-.2z" fill="#231f20"/>
<text font-size="5.6" fill="#231f20" x="22" y="31.9">RKLF tape scale installation drawing</text>
<g font-size="2.8" fill="#231f20">
<text x="22" y="40.7">Dimensions and tolerances in mm</text>
<text x="77.7" y="83.3" transform="rotate(-90 77.7 83.3)">13</text>
<text x="51.9" y="86.7" transform="rotate(-90 51.9 86.7)">0.22</text>
<text x="143.4" y="89.3" transform="rotate(-90 143.4 89.3)">(40 µm version)</text>
<text x="147.3" y="89.3" transform="rotate(-90 147.3 89.3)">(20 µm version)</text>
<text x="156.1" y="89.3" transform="rotate(-90 156.1 89.3)">(40 µm version)</text>
<text x="152.2" y="95.9" transform="rotate(-90 152.2 95.9)">Operating rideheight:</text>
<text x="48.2" y="98.7" transform="rotate(-90 48.2 98.7)">(Roll tolerance ±1°)</text>
<text x="113.7" y="101.3" transform="rotate(-90 113.7 101.3)">Scale thickness 0.15</text>
<text x="117.5" y="100.5" transform="rotate(-90 117.5 100.5)">(including adhesive)</text>
<text x="139.5" y="97" transform="rotate(-90 139.5 97)">Calibration rideheight:</text>
<text x="94" y="104.2" transform="rotate(-90 94 104.2)">30</text>
<text x="143.4" y="104.3" transform="rotate(-90 143.4 104.3)">2.5 ±0.08</text>
<text x="147.3" y="104.3" transform="rotate(-90 147.3 104.3)">2.5 ±0.04</text>
<text x="156.1" y="104.3" transform="rotate(-90 156.1 104.3)">2.5 ±0.11</text>
<text x="160" y="104.3" transform="rotate(-90 160 104.3)">2.5 ±0.055 (20 µm version)</text>
<text x="87.4" y="112.3" transform="rotate(-90 87.4 112.3)">15</text>
<text x="66.4" y="118.1" transform="rotate(-90 66.4 118.1)">Scale datum edge</text>
<text x="88.2" y="125.1" transform="rotate(-90 88.2 125.1)">6</text>
<text x="102.3" y="127.3" transform="rotate(-90 102.3 127.3)">Reference mark</text>
<text x="52.5" y="150" transform="rotate(-90 52.5 150)">0.18</text>
<text x="34.9" y="150" transform="rotate(-90 34.9 150)">0.36</text>
<text x="109" y="156" transform="rotate(-90 109 156)">Readhead/scale orientation</text>
<text x="27.3" y="158.7" transform="rotate(-90 27.3 158.7)">40 µm version</text>
<text x="44.9" y="158.7" transform="rotate(-90 44.9 158.7)">20 µm version</text>
<text x="65.7" y="161.7" transform="rotate(-90 65.7 161.7)">50</text>
<text x="31.2" y="162.1" transform="rotate(-90 31.2 162.1)">(Yaw tolerance ±1°)</text>
<text x="48.8" y="163.3" transform="rotate(-90 48.8 163.3)">(Yaw tolerance ±0.5°)</text>
<text x="146.6" y="169.8" transform="rotate(-90 146.6 169.8)">relative to scale</text>
<text x="142.7" y="178.8" transform="rotate(-90 142.7 178.8)">Forward direction of readhead</text>
<text x="114.1" y="195.9" transform="rotate(-90 114.1 195.9)">0.36</text>
<text x="55.6" y="201.1" transform="rotate(-90 55.6 201.1)">Set-up LED</text>
<text x="89" y="209.8" transform="rotate(-90 89 209.8)">Reference mark</text>
<text x="110.4" y="208.5" transform="rotate(-90 110.4 208.5)">(Pitch tolerance ±1°)</text>
<text x="65.7" y="215.8" transform="rotate(-90 65.7 215.8)">50</text>
<text x="101.6" y="245.3" transform="rotate(-90 101.6 245.3)">End clamp (Pair A-9523-4015)</text>
<text x="58.6" y="262.8" transform="rotate(-90 58.6 262.8)">Offset 2.02 ±0.25</text>
<text x="26.7" y="273.7" transform="rotate(-90 26.7 273.7)">NOTE: ATOM DX cabled</text>
<text x="30.6" y="273.7" transform="rotate(-90 30.6 273.7)">readhead variant shown.</text>
<text x="180.6" y="275" transform="rotate(-90 180.6 275)">For further information on the use of RKLF scale for partial arc applications, refer to the RKL partial arc scale data sheet (Renishaw part no. L-9517-9897).</text>
<text x="22" y="282.7">7</text>
<text x="140.9" y="282.7">ATOM DX</text>
<text x="155.8" y="282.7">miniature encoder system</text>
</g>
<text font-size="2.5" fill="#231f20" x="188" y="270" transform="rotate(-90 188 270)">For readhead dimensions see pages 4 and 5.</text>
<g font-size="1.6" fill="#231f20">
<text x="29.3" y="242.3" transform="rotate(-90 29.3 242.3)">1</text>
<text x="187.1" y="275" transform="rotate(-90 187.1 275)">1</text>
<text x="153.3" y="281.9">™</text>
</g>
</svg>
